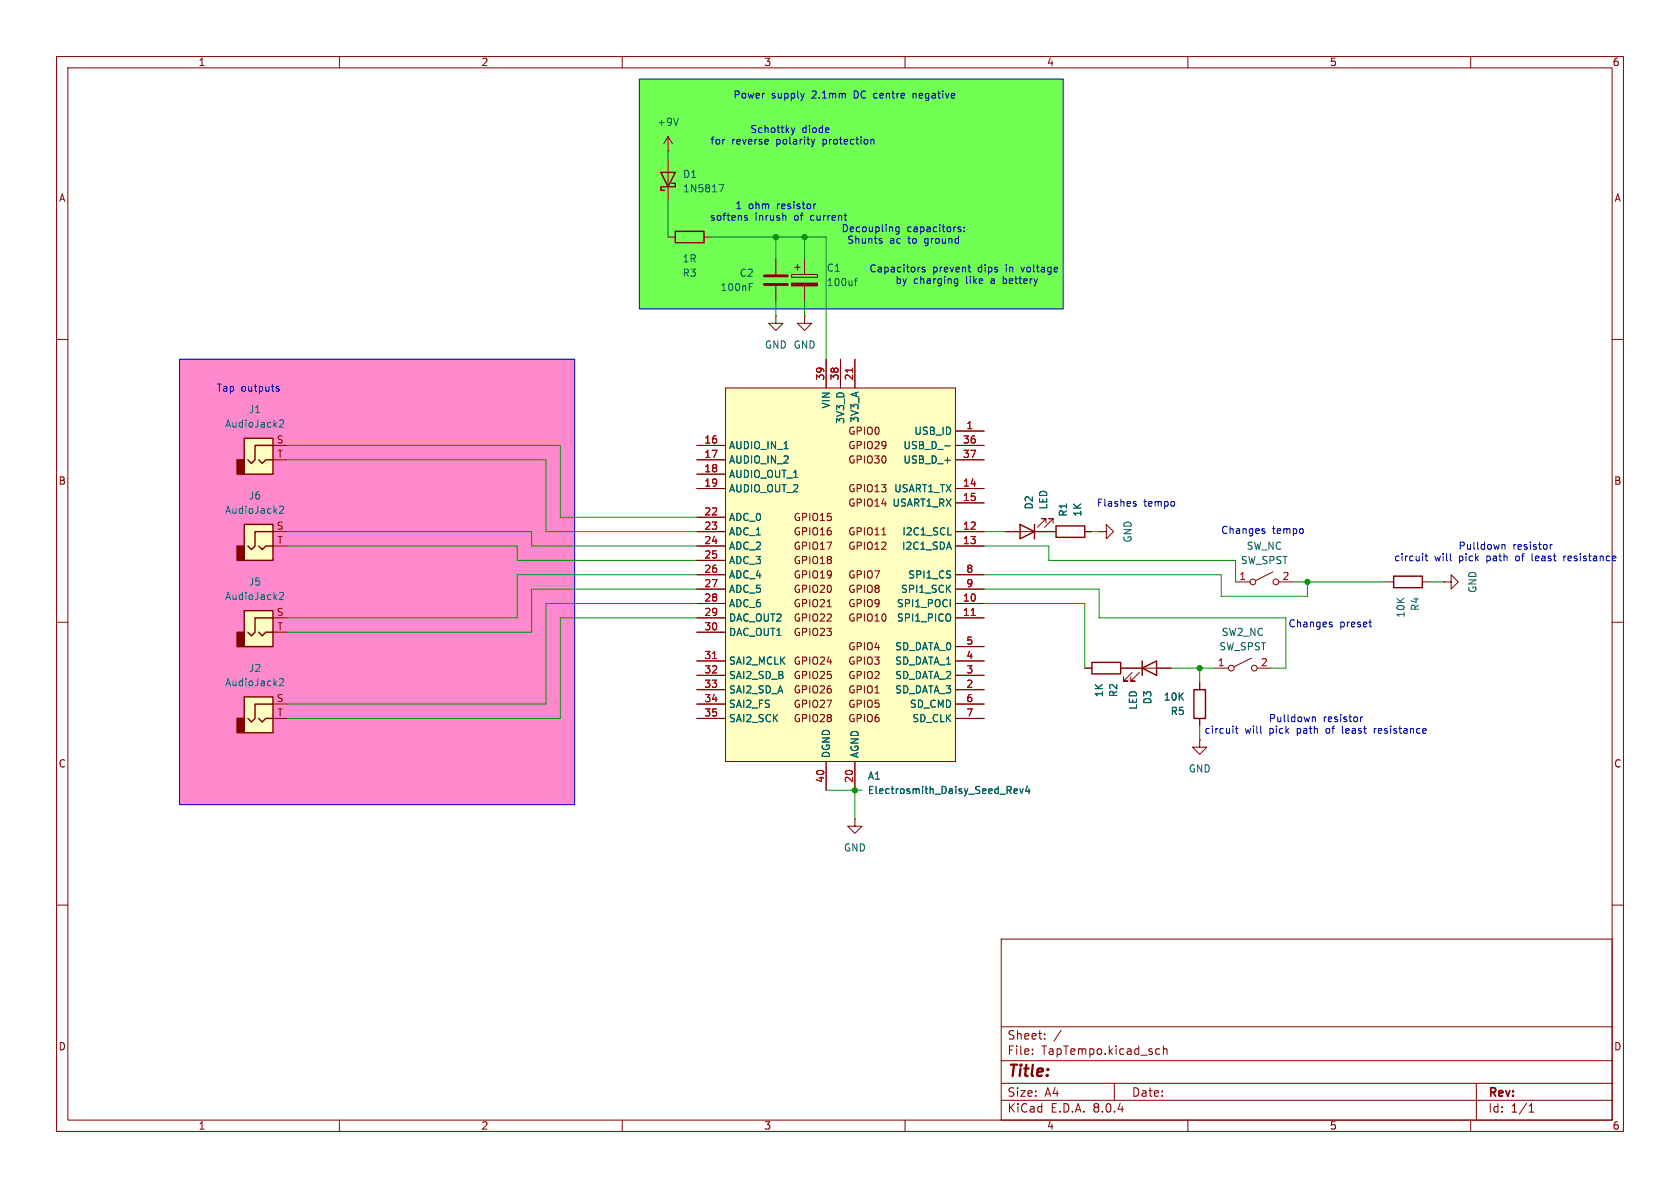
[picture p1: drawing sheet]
<svg xmlns="http://www.w3.org/2000/svg" width="297mm" height="210mm" viewBox="0 0 297 210" stroke-linecap="round" stroke-linejoin="round" font-family="sans-serif">
<g fill="none" stroke="#840000" stroke-width=".18">
<path d="M10 10h277v190h-277zM12 12h273v186h-273zM60 10v2M110 10v2M160 10v2M210 10v2M260 10v2M10 60h2M285 60h2M10 110h2M285 110h2M10 160h2"/>
<path d="M285 160h2M177 166h108v32h-108zM60 198v2M110 198v2M160 198v2M177 194.5h108M177 191.5h108M177 187.5h108M177 181.5h108M182.5 186.3v.1M182.5 185.5v.1M184.7 183.6v.1"/>
<path d="M184.7 182.8v.1M187.6 182.1l-1.3 2M197 191.5v3M204.6 185.4l.4 .1M205 186.3l-.4 .1M205.7 185.5l.2-.1 .3 .1 .1 .9M205.7 184.9v1.5M210 198v2M260 198v2M261 191.5v6.5M270.3 196.6h.9M270.3 195.5l.4-.4v1.5"/>
</g>
<path d="M31.7 63.5h69.9v78.7h-69.9z" fill="#ff89cc"/>
<path d="M113 14h75v40.6h-75z" fill="#71ff54"/>
<path d="M43.2 92.7h5.1v6.4h-5.1z" fill="#ffffc2"/>
<path d="M41.9 96.5h1.3v2.6h-1.3z" fill="#840000" stroke="#840000" stroke-width=".25"/>
<path d="M43.2 92.7h5.1v6.4h-5.1zM45.7 96.5l.7 .7 .6-.7h1.3M48.3 94h-3.2v2.5l-.7 .7-.6-.7" fill="none" stroke="#840000" stroke-width=".25"/>
<g fill="none" stroke="#840000" stroke-width=".18">
<path d="M48.3 94h2.5M48.3 96.5h2.5M214.6 118.1h2.6M221.2 116.3l-3 1.6M222.2 118.1h2.6"/>
<circle cx="217.7" cy="118.1" r=".51"/>
<circle cx="221.7" cy="118.1" r=".51"/>
</g>
<path d="M49.4 89.6l.5-.1 .2 .3-.8 .9h.8" fill="none" stroke="#006464" stroke-width=".18"/>
<path d="M43.2 123.2h5.1v6.3h-5.1z" fill="#ffffc2"/>
<path d="M41.9 127h1.3v2.5h-1.3z" fill="#840000" stroke="#840000" stroke-width=".25"/>
<path d="M43.2 123.2h5.1v6.3h-5.1zM45.7 127l.7 .6 .6-.6h1.3M48.3 124.5h-3.2v2.5l-.7 .6-.6-.6" fill="none" stroke="#840000" stroke-width=".25"/>
<path d="M48.3 124.5h2.5M48.3 127h2.5" fill="none" stroke="#840000" stroke-width=".18"/>
<path d="M49.4 120.1l.5-.1 .2 .3-.8 .9h.8" fill="none" stroke="#006464" stroke-width=".18"/>
<path d="M128.3 68.6h40.6v66h-40.6z" fill="#ffffc2"/>
<g fill="none" stroke="#840000" stroke-width=".18">
<path d="M118.1 26.7h.1M118.1 24.1l-.8 1.3M118.1 24.1v2.6M118.1 24.1l.8 1.3M123.2 78.7h5.1M128.3 68.6h40.6v66h-40.6zM146 63.5v5.1M148.6 63.5v5.1M151.1 63.5v5.1M168.9 76.2h5.1M168.9 78.7h5.1M123.2 94h5.1"/>
<path d="M123.2 96.5h5.1M123.2 86.4h5.1M123.2 81.3h5.1M123.2 83.8h5.1M123.2 91.4h5.1M123.2 99.1h5.1M155.9 94.6h.7M168.9 94h5.1M168.9 96.5h5.1M168.9 86.4h5.1M168.9 88.9h5.1M168.9 81.3h5.1"/>
<path d="M177.8 94h7.6M184.9 92.5v-.8h-.8h.8l-1.5 1.5M186.2 92.5v-.8h-.8h.8l-1.5 1.5M123.2 106.7h5.1M123.2 109.2h5.1M123.2 101.6h5.1M123.2 104.1h5.1M123.2 119.4h5.1M123.2 111.8h5.1M123.2 116.8h5.1M146.2 107.3h.8M168.9 106.7h5.1"/>
<path d="M168.9 109.2h5.1M168.9 101.6h5.1M168.9 104.1h5.1M168.9 119.4h5.1M168.9 116.8h5.1M168.9 114.3h5.1M191.8 118.1h1.2M198.1 118.1h1.3M245.1 102.9h1.3M251.5 102.9h1.2M123.2 121.9h5.1M123.2 124.5h5.1"/>
<path d="M123.2 127h5.1M146 134.6v5.1M151.1 134.6v5.1M168.9 121.9h5.1M168.9 124.5h5.1M168.9 127h5.1M151.1 144.8v1.3h1.3l-1.3 1.2-1.2-1.2h1.2M151.1 144.8h.1"/>
</g>
<path d="M150.7 65.1v.7M126 116.4h.7M171.7 108.8h.7" fill="none" stroke="#a90000" stroke-width=".18"/>
<path d="M119.9 20.9l-.4 1.3M167 78.8h1M167.6 94.6h.6M179.3 139.9l.6-.2-.1-.2-.4-.1-.1 .2v.6h.5M180.3 139.4l.3 .9 .3-.9M181.6 138.9l-.3 1h.8M181.9 139.4v.9" fill="none" stroke="#006464" stroke-width=".18"/>
<path d="M180.3 92.7l2.6 1.3-2.6 1.3zM182.9 92.7v2.6M193 117.1h5.1v2h-5.1zM246.4 101.9h5.1v2h-5.1z" fill="none" stroke="#840000" stroke-width=".25"/>
<path d="M43.2 77.5h5.1v6.3h-5.1z" fill="#ffffc2"/>
<path d="M41.9 81.3h1.3v2.5h-1.3z" fill="#840000" stroke="#840000" stroke-width=".25"/>
<path d="M43.2 77.5h5.1v6.3h-5.1zM48.3 78.7h-3.2v2.6l-.7 .6-.6-.6M45.7 81.3l.7 .6 .6-.6h1.3" fill="none" stroke="#840000" stroke-width=".25"/>
<path d="M48.3 78.7h2.5M48.3 81.3h2.5" fill="none" stroke="#840000" stroke-width=".18"/>
<path d="M49.4 74.4l.5-.2 .2 .4-.8 .9h.8" fill="none" stroke="#006464" stroke-width=".18"/>
<path d="M43.2 108h5.1v6.3h-5.1z" fill="#ffffc2"/>
<path d="M41.9 111.8h1.3v2.5h-1.3z" fill="#840000" stroke="#840000" stroke-width=".25"/>
<path d="M116.8 30.5h2.6l-1.3 2.5zM118.7 32.4h.7v.6h-2.6v.7h.7M119.4 40.9h5.1v2h-5.1zM186.7 93h5.1v2h-5.1zM43.2 108h5.1v6.3h-5.1zM45.7 111.8l.7 .6 .6-.6h1.3M48.3 109.2h-3.2v2.6l-.7 .6-.6-.6M201.9 118.1l2.6-1.3v2.6zM201.9 116.8v2.6M211.1 121.9h2v5.1h-2z" fill="none" stroke="#840000" stroke-width=".25"/>
<g fill="none" stroke="#840000" stroke-width=".18">
<path d="M118.1 27.9v7.7M118.1 41.9h1.3M124.5 41.9h1.2M137.2 55.9v1.3h1.2l-1.2 1.2-1.3-1.2h1.3M137.2 55.9h.1M137.2 45.7v2.8M137.2 50.5v2.8M140 48.5h4.5v.5h-4.5zM140.5 47.2h1M141 46.7v1.1M142.2 55.9v1.3h1.3l-1.3 1.2-1.2-1.2h1.2M142.2 55.9h.1"/>
<path d="M142.2 45.7v2.8M142.2 50.5v2.8M123.2 78.7h5.1M146 63.5v5.1M148.6 63.5v5.1M151.1 63.5v5.1M168.9 76.2h5.1M168.9 78.7h5.1M123.2 94h5.1M123.2 96.5h5.1M123.2 86.4h5.1M123.2 81.3h5.1"/>
<path d="M123.2 83.8h5.1M123.2 91.4h5.1M123.2 99.1h5.1M168.9 94h5.1M168.9 96.5h5.1M168.9 86.4h5.1M168.9 88.9h5.1M168.9 81.3h5.1M177.8 94h2.5M182.9 94h3.8M191.8 94h1.2M194.3 94h1.3v-1.3l1.2 1.3-1.2 1.3v-1.3"/>
<path d="M194.3 94h.1M48.3 109.2h2.5M48.3 111.8h2.5M123.2 109.2h5.1M123.2 111.8h5.1M123.2 106.7h5.1M123.2 101.6h5.1M123.2 104.1h5.1M123.2 119.4h5.1M123.2 116.8h5.1M168.9 109.2h5.1M168.9 106.7h5.1"/>
<path d="M168.9 101.6h5.1M168.9 104.1h5.1M168.9 119.4h5.1M168.9 116.8h5.1M168.9 114.3h5.1M191.8 118.1h1.2M198.1 118.1h8.9M200.2 118.9l-1.6 1.5h.8h-.8v-.8M201.4 118.9l-1.5 1.5h.8h-.8v-.8M218.4 102.9h2.6M225 101.1l-3 1.5M226.1 102.9h2.5"/>
<path d="M255.3 102.9h1.2v-1.3l1.3 1.3-1.3 1.2v-1.2M255.3 102.9h.1M123.2 121.9h5.1M123.2 124.5h5.1M123.2 127h5.1M146 134.6v5.1M151.1 134.6v5.1M168.9 121.9h5.1M168.9 124.5h5.1M168.9 127h5.1M212.1 130.8v1.3h1.3l-1.3 1.3-1.3-1.3h1.3M212.1 130.8h.1"/>
<path d="M212.1 120.7v1.2M212.1 127v1.3"/>
<circle cx="221.5" cy="102.9" r=".51"/>
<circle cx="225.6" cy="102.9" r=".51"/>
</g>
<path d="M127.1 32.6h.9l-.6 1.3M132.5 50.7h.4M132.5 50.1h.6M151.1 49.6h.4M151.5 49.2l-.3 .2v1.1M167 78.8h1M167.6 94.6h.6M49.4 104.8l.5-.1 .2 .4-.8 .9h.8M179.3 139.9l.6-.2-.1-.2-.4-.1-.1 .2v.6h.5M180.3 139.4l.3 .9 .3-.9M181.6 138.9l-.3 1h.8M181.9 139.4v.9" fill="none" stroke="#006464" stroke-width=".18"/>
<path d="M140 50h4.5v.5h-4.5z" fill="#840000" stroke="#840000" stroke-width=".18"/>
<path d="M135.1 50.3h4.1M135.1 48.8h4.1" fill="none" stroke="#840000" stroke-width=".51"/>
<g fill="none" stroke="#0000c2" stroke-width=".18">
<path d="M113 14h75v40.6h-75zM142.2 16.5l-.3 .8M161.4 16.5v.8M161.6 16.5l-.2 .1M131.6 38.3l.6 .4-.2 .2h-.4M132.1 38.2l-.3-.1-.2 .2M135.8 24.7v.2l-.6 .2M138.8 38.1l.1 .2v.6M139.9 22.6l.3 .8M140.2 23.4l-.3 .5M140.5 22.6l-.3 .8M143.4 24.6l.3 .9"/>
<path d="M143.7 25.5l-.1 .3M144 24.6l-.3 .9M144.2 36.1l-.3 .2M149.2 38.1h.5M149.6 38.9h.1M154 24.8l.1-.2 .4 .1v.8M155.6 42.6h.3l.1 .2-.2 .2h-.3M158.9 40.1v1l-.2 .3-.3-.1M158.9 40.2l-.3-.1-.3 .3 .2 .5h.4M162.5 47.2h.2M163.5 47.3l-.3-.1-.2 .2 .1 .2 .4 .1v.3h-.5M168.8 50l.1 .1h.4"/>
<path d="M168.8 49.3v.1M169.3 49.3v1l-.2 .2h-.3M169.8 40.2l-.3-.1-.1 .2v.2l.4 .1v.3h-.4M170.4 40.8v.2M170.4 40.2v.1M171.1 47.2h.5M171.3 47.9l.3 .2M31.7 63.5h69.9v78.7h-69.9zM48.9 68.7l.5 .2-.1 .2-.4 .1M48.9 68.4h.4M200.5 89.1h.3l.1 .2-.2 .2h-.2M200.5 88.6l.3 .1"/>
<path d="M223.3 93.9h.3v.2l-.2 .2h-.2M223.3 93.5h.3M251.9 98.3h.5M252.1 97.9v1.1l.3 .1M256.5 99.1h.1M265.5 96.3v.8M265.5 96.4l.2-.1h.3l.1 .8M270.8 97.9v1.1l.2 .1M274.1 96.3v.8M274.4 96.3l-.3 .2M276.5 98.3v.8M276.8 98.3l-.3 .2"/>
<path d="M235.2 110.4l.3 .1v.1l-.1 .2h-.3M235.2 110h.3M242 110h.5M242.2 110.8h.3M218.4 128.8h.5M218.6 128.4v1l.3 .2M222.9 129.6h.1M232 126.7v.9M232 126.9l.2-.2 .3 .1v.8M237.3 128.4v1l.2 .2M240.5 126.7v.9M240.9 126.7l-.4 .3"/>
<path d="M242.9 128.8v.8M243.3 128.8l-.4 .2"/>
</g>
<g fill="none" stroke="#009600" stroke-width=".18">
<path d="M118.1 26.7v1.2M118.1 35.6v6.3M125.7 41.9h20.3v21.6M137.2 41.9v3.8M137.2 53.3v2.6M142.2 41.9v3.8M142.2 53.3v2.6M50.8 78.7h48.3v12.7h24.1M50.8 81.3h45.7v12.7h26.7M50.8 94h43.2v2.5h29.2M50.8 96.5h40.6v2.6h31.8M174 94h3.8"/>
<path d="M174 96.5h11.4v2.6h33v3.8M193 94h1.3M123.2 104.1h-29.2v7.7h-43.2M123.2 106.7h-26.7v17.8h-45.7M123.2 101.6h-31.8v7.6h-40.6M123.2 109.2h-24.1v17.8h-48.3M174 104.1h20.3v5.1h33v8.9h-2.5M174 106.7h17.8v11.4M174 101.6h41.9v3.8h15.2v-2.5M207 118.1h7.6M212.1 118.1v2.6M228.6 102.9h16.5"/>
<path d="M252.7 102.9h2.6M146 139.7h6.4M151.1 139.7v5.1M212.1 128.3v2.5"/>
</g>
<path d="M150.7 65.1v.7M126 116.4h.7M171.7 108.8h.7" fill="none" stroke="#a90000" stroke-width=".18"/>
<g fill="#009600" stroke="#009600" stroke-width=".18">
<circle cx="137.2" cy="41.9" r=".46"/>
<circle cx="142.2" cy="41.9" r=".46"/>
<circle cx="151.1" cy="139.7" r=".46"/>
<circle cx="212.1" cy="118.1" r=".46"/>
<circle cx="231.1" cy="102.9" r=".46"/>
</g>
<text font-size="2.8" fill="#840000" x="178" y="190.9">Title:</text>
<g font-size="2.1" fill="#840000">
<text x="178" y="184">Sheet:</text>
<text x="178" y="186.7">File:</text>
<text x="184.1" y="186.7">TapTempo.kicad_sch</text>
<text x="178" y="196.9">KiCad</text>
<text x="178" y="194.1">Size:</text>
<text x="184.7" y="194.1">A4</text>
<text x="185.7" y="196.9">E.D.A.</text>
<text x="193.3" y="196.9">8.0.4</text>
<text x="200" y="194.1">Date:</text>
<text x="263" y="194.3">Rev:</text>
<text x="263" y="196.9">Id:</text>
<text x="267.1" y="196.9">1/1</text>
</g>
<g font-size="1.8" fill="#840000">
<text x="35" y="11.9">1</text>
<text x="85" y="11.9">2</text>
<text x="135" y="11.9">3</text>
<text x="185" y="11.9">4</text>
<text x="235" y="11.9">5</text>
<text x="285" y="11.9">6</text>
<text x="10.3" y="35.9">A</text>
<text x="285.3" y="35.9">A</text>
<text x="149.9" y="77.1">GPIO0</text>
<text x="149.9" y="79.6">GPIO29</text>
<text x="149.9" y="82.2">GPIO30</text>
<text x="10.3" y="85.9">B</text>
<text x="149.9" y="87.2">GPIO13</text>
<text x="149.9" y="89.8">GPIO14</text>
<text x="285.3" y="85.9">B</text>
<text x="140.2" y="92.3">GPIO15</text>
<text x="140.2" y="94.9">GPIO16</text>
<text x="149.9" y="94.9">GPIO11</text>
<text x="140.2" y="97.4">GPIO17</text>
<text x="140.2" y="99.9">GPIO18</text>
<text x="149.9" y="97.4">GPIO12</text>
<text x="140.2" y="102.5">GPIO19</text>
<text x="140.2" y="105">GPIO20</text>
<text x="140.2" y="107.6">GPIO21</text>
<text x="149.9" y="102.5">GPIO7</text>
<text x="149.9" y="105">GPIO8</text>
<text x="149.9" y="107.6">GPIO9</text>
<text x="140.2" y="110.1">GPIO22</text>
<text x="140.2" y="112.6">GPIO23</text>
<text x="149.9" y="110.1">GPIO10</text>
<text x="140.2" y="117.7">GPIO24</text>
<text x="149.9" y="117.7">GPIO3</text>
<text x="149.9" y="115.2">GPIO4</text>
<text x="140.2" y="120.3">GPIO25</text>
<text x="140.2" y="122.8">GPIO26</text>
<text x="140.2" y="125.3">GPIO27</text>
<text x="149.9" y="122.8">GPIO1</text>
<text x="149.9" y="120.3">GPIO2</text>
<text x="149.9" y="125.3">GPIO5</text>
<text x="140.2" y="127.9">GPIO28</text>
<text x="149.9" y="127.9">GPIO6</text>
<text x="10.3" y="135.9">C</text>
<text x="285.3" y="135.9">C</text>
<text x="10.3" y="185.9">D</text>
<text x="285.3" y="185.9">D</text>
<text x="35" y="199.9">1</text>
<text x="85" y="199.9">2</text>
<text x="135" y="199.9">3</text>
<text x="185" y="199.9">4</text>
<text x="235" y="199.9">5</text>
<text x="285" y="199.9">6</text>
</g>
<g font-size="1.8" fill="#0000c2">
<text x="129.6" y="17.6">Power</text>
<text x="136.4" y="17.6">supply</text>
<text x="143.6" y="17.6">2.1mm</text>
<text x="151.2" y="17.6">DC centre</text>
<text x="162" y="17.6">negative</text>
<text x="132.5" y="23.7">Schottky</text>
<text x="141.8" y="23.7">diode</text>
<text x="125.5" y="25.8">for</text>
<text x="129.3" y="25.8">reverse</text>
<text x="137.3" y="25.8">polarity</text>
<text x="145.7" y="25.8">protection</text>
<text x="125.4" y="39.2">softens</text>
<text x="129.9" y="37.2">1</text>
<text x="132.3" y="37.2">ohm</text>
<text x="133.5" y="39.2">inrush</text>
<text x="137.5" y="37.2">resistor</text>
<text x="140.5" y="39.2">of</text>
<text x="143.6" y="39.2">current</text>
<text x="148.7" y="41.2">Decoupling</text>
<text x="160.3" y="41.2">capacitors:</text>
<text x="149.7" y="43.3">Shunts</text>
<text x="157.3" y="43.3">ac</text>
<text x="160.7" y="43.3">to</text>
<text x="163.7" y="43.3">ground</text>
<text x="153.6" y="48.4">Capacitors</text>
<text x="158.2" y="50.4">by</text>
<text x="161.5" y="50.4">charging</text>
<text x="164.9" y="48.4">prevent</text>
<text x="170.9" y="50.4">like</text>
<text x="173" y="48.4">dips</text>
<text x="175.4" y="50.4">a</text>
<text x="177.8" y="50.4">bettery</text>
<text x="178.1" y="48.4">in</text>
<text x="181" y="48.4">voltage</text>
<text x="38.2" y="69.4">Tap</text>
<text x="42.6" y="69.4">outputs</text>
<text x="193.8" y="89.8">Flashes</text>
<text x="202.2" y="89.8">tempo</text>
<text x="215.8" y="94.6">Changes</text>
<text x="224.9" y="94.6">tempo</text>
<text x="246.4" y="99.4">circuit</text>
<text x="253.6" y="99.4">will</text>
<text x="257.7" y="97.4">Pulldown</text>
<text x="258" y="99.4">pick</text>
<text x="263.1" y="99.4">path</text>
<text x="267.4" y="97.4">resistor</text>
<text x="268.4" y="99.4">of</text>
<text x="271.5" y="99.4">least</text>
<text x="277.3" y="99.4">resistance</text>
<text x="227.7" y="111.1">Changes</text>
<text x="236.8" y="111.1">preset</text>
<text x="212.8" y="129.9">circuit</text>
<text x="220.1" y="129.9">will</text>
<text x="224.2" y="127.9">Pulldown</text>
<text x="224.5" y="129.9">pick</text>
<text x="229.5" y="129.9">path</text>
<text x="233.9" y="127.9">resistor</text>
<text x="234.9" y="129.9">of</text>
<text x="237.9" y="129.9">least</text>
<text x="243.8" y="129.9">resistance</text>
</g>
<g font-size="1.8" fill="#006464">
<text x="116.1" y="22.5">+9V</text>
<text x="120.7" y="31.7">D1</text>
<text x="120.7" y="34.2">1N5817</text>
<text x="120.6" y="46.6">1R</text>
<text x="120.6" y="49.1">R3</text>
<text x="127.3" y="51.7">100nF</text>
<text x="130.7" y="49.1">C2</text>
<text x="146.1" y="48.2">C1</text>
<text x="146.1" y="50.8">100uf</text>
<text x="135.1" y="61.8">GND GND</text>
<text x="39.7" y="75.8">AudioJack2</text>
<text x="43.9" y="73.3">J1</text>
<text x="146.9" y="72.3" transform="rotate(-90 146.9 72.3)">VIN</text>
<text x="149.5" y="75" transform="rotate(-90 149.5 75)">3V3_D</text>
<text x="152" y="74.9" transform="rotate(-90 152 74.9)">3V3_A</text>
<text x="161.5" y="77.1">USB_ID</text>
<text x="128.8" y="79.6">AUDIO_IN_1</text>
<text x="128.8" y="82.1">AUDIO_IN_2</text>
<text x="159.6" y="79.6">USB_D_-</text>
<text x="159.6" y="82.1">USB_D_+</text>
<text x="43.9" y="88.5">J6</text>
<text x="128.8" y="84.7">AUDIO_OUT_1</text>
<text x="128.8" y="87.2">AUDIO_OUT_2</text>
<text x="157.7" y="89.8">USART1_RX</text>
<text x="158" y="87.2">USART1_TX</text>
<text x="39.7" y="91">AudioJack2</text>
<text x="128.8" y="92.3">ADC_0</text>
<text x="128.8" y="94.8">ADC_1</text>
<text x="159.4" y="94.8">I2C1_SCL</text>
<text x="182.8" y="90.2" transform="rotate(-90 182.8 90.2)">D2</text>
<text x="185.3" y="90.2" transform="rotate(-90 185.3 90.2)">LED</text>
<text x="188.8" y="91.4" transform="rotate(-90 188.8 91.4)">R1</text>
<text x="191.4" y="91.4" transform="rotate(-90 191.4 91.4)">1K</text>
<text x="128.8" y="97.4">ADC_2</text>
<text x="128.8" y="99.9">ADC_3</text>
<text x="159.4" y="97.4">I2C1_SDA</text>
<text x="200.3" y="96" transform="rotate(-90 200.3 96)">GND</text>
<text x="219.3" y="99.9">SW_SPST</text>
<text x="220.3" y="97.4">SW_NC</text>
<text x="39.7" y="106.3">AudioJack2</text>
<text x="43.9" y="103.7">J5</text>
<text x="128.8" y="102.5">ADC_4</text>
<text x="128.8" y="105">ADC_5</text>
<text x="128.8" y="107.5">ADC_6</text>
<text x="158.5" y="107.5">SPI1_POCI</text>
<text x="159.2" y="105">SPI1_SCK</text>
<text x="160.5" y="102.5">SPI1_CS</text>
<text x="261.2" y="104.9" transform="rotate(-90 261.2 104.9)">GND</text>
<text x="128.8" y="110.1">DAC_OUT2</text>
<text x="128.8" y="112.6">DAC_OUT1</text>
<text x="158.5" y="110.1">SPI1_PICO</text>
<text x="215.9" y="112.6">SW2_NC</text>
<text x="248.5" y="109.3" transform="rotate(-90 248.5 109.3)">10K</text>
<text x="251.1" y="108.1" transform="rotate(-90 251.1 108.1)">R4</text>
<text x="43.9" y="119">J2</text>
<text x="128.8" y="117.7">SAI2_MCLK</text>
<text x="158.2" y="117.7">SD_DATA_1</text>
<text x="158.2" y="115.2">SD_DATA_0</text>
<text x="215.5" y="115.2">SW_SPST</text>
<text x="39.7" y="121.5">AudioJack2</text>
<text x="128.8" y="120.2">SAI2_SD_B</text>
<text x="128.8" y="122.8">SAI2_SD_A</text>
<text x="128.8" y="125.3">SAI2_FS</text>
<text x="158.2" y="122.8">SD_DATA_3</text>
<text x="158.2" y="120.2">SD_DATA_2</text>
<text x="160.8" y="125.3">SD_CMD</text>
<text x="195.2" y="123.3" transform="rotate(-90 195.2 123.3)">1K</text>
<text x="197.7" y="123.3" transform="rotate(-90 197.7 123.3)">R2</text>
<text x="201.2" y="125.6" transform="rotate(-90 201.2 125.6)">LED</text>
<text x="203.7" y="124.6" transform="rotate(-90 203.7 124.6)">D3</text>
<text x="205.6" y="124.1">10K</text>
<text x="128.8" y="127.9">SAI2_SCK</text>
<text x="161.2" y="127.9">SD_CLK</text>
<text x="206.9" y="126.6">R5</text>
<text x="146.9" y="134.1" transform="rotate(-90 146.9 134.1)">DGND</text>
<text x="152" y="134.1" transform="rotate(-90 152 134.1)">AGND</text>
<text x="210.1" y="136.8">GND</text>
<text x="153.3" y="138">A1</text>
<text x="153.3" y="140.6">Electrosmith_Daisy_Seed_Rev4</text>
<text x="149.1" y="150.7">GND</text>
</g>
<g font-size="1.8" fill="#a90000">
<text x="145.8" y="67.4" transform="rotate(-90 145.8 67.4)">39</text>
<text x="148.3" y="67.4" transform="rotate(-90 148.3 67.4)">38</text>
<text x="150.9" y="67.4" transform="rotate(-90 150.9 67.4)">21</text>
<text x="170.7" y="75.9">1</text>
<text x="48.8" y="78.5">S</text>
<text x="48.9" y="81">T</text>
<text x="124.4" y="78.5">16</text>
<text x="124.4" y="81">17</text>
<text x="124.4" y="83.6">18</text>
<text x="170.1" y="78.5">36</text>
<text x="170.1" y="81">37</text>
<text x="124.4" y="86.1">19</text>
<text x="170.1" y="86.1">14</text>
<text x="170.1" y="88.6">15</text>
<text x="48.8" y="93.7">S</text>
<text x="124.4" y="91.2">22</text>
<text x="124.4" y="93.7">23</text>
<text x="170.1" y="93.7">12</text>
<text x="48.9" y="96.3">T</text>
<text x="124.4" y="96.3">24</text>
<text x="124.4" y="98.8">25</text>
<text x="124.4" y="101.3">26</text>
<text x="170.1" y="96.3">13</text>
<text x="170.7" y="101.3">8</text>
<text x="124.4" y="103.9">27</text>
<text x="124.4" y="106.4">28</text>
<text x="170.1" y="106.4">10</text>
<text x="170.7" y="103.9">9</text>
<text x="219" y="102.6">1</text>
<text x="226.6" y="102.6">2</text>
<text x="48.8" y="109">S</text>
<text x="48.9" y="111.5">T</text>
<text x="124.4" y="109">29</text>
<text x="124.4" y="111.5">30</text>
<text x="170.1" y="109">11</text>
<text x="124.4" y="116.6">31</text>
<text x="124.4" y="119.1">32</text>
<text x="170.7" y="119.1">3</text>
<text x="170.7" y="116.6">4</text>
<text x="170.7" y="114">5</text>
<text x="215.2" y="117.9">1</text>
<text x="222.8" y="117.9">2</text>
<text x="48.8" y="124.2">S</text>
<text x="124.4" y="121.7">33</text>
<text x="124.4" y="124.2">34</text>
<text x="170.7" y="121.7">2</text>
<text x="170.7" y="124.2">6</text>
<text x="48.9" y="126.7">T</text>
<text x="124.4" y="126.7">35</text>
<text x="170.7" y="126.7">7</text>
<text x="145.8" y="138.5" transform="rotate(-90 145.8 138.5)">40</text>
<text x="150.9" y="138.5" transform="rotate(-90 150.9 138.5)">20</text>
</g>
</svg>
